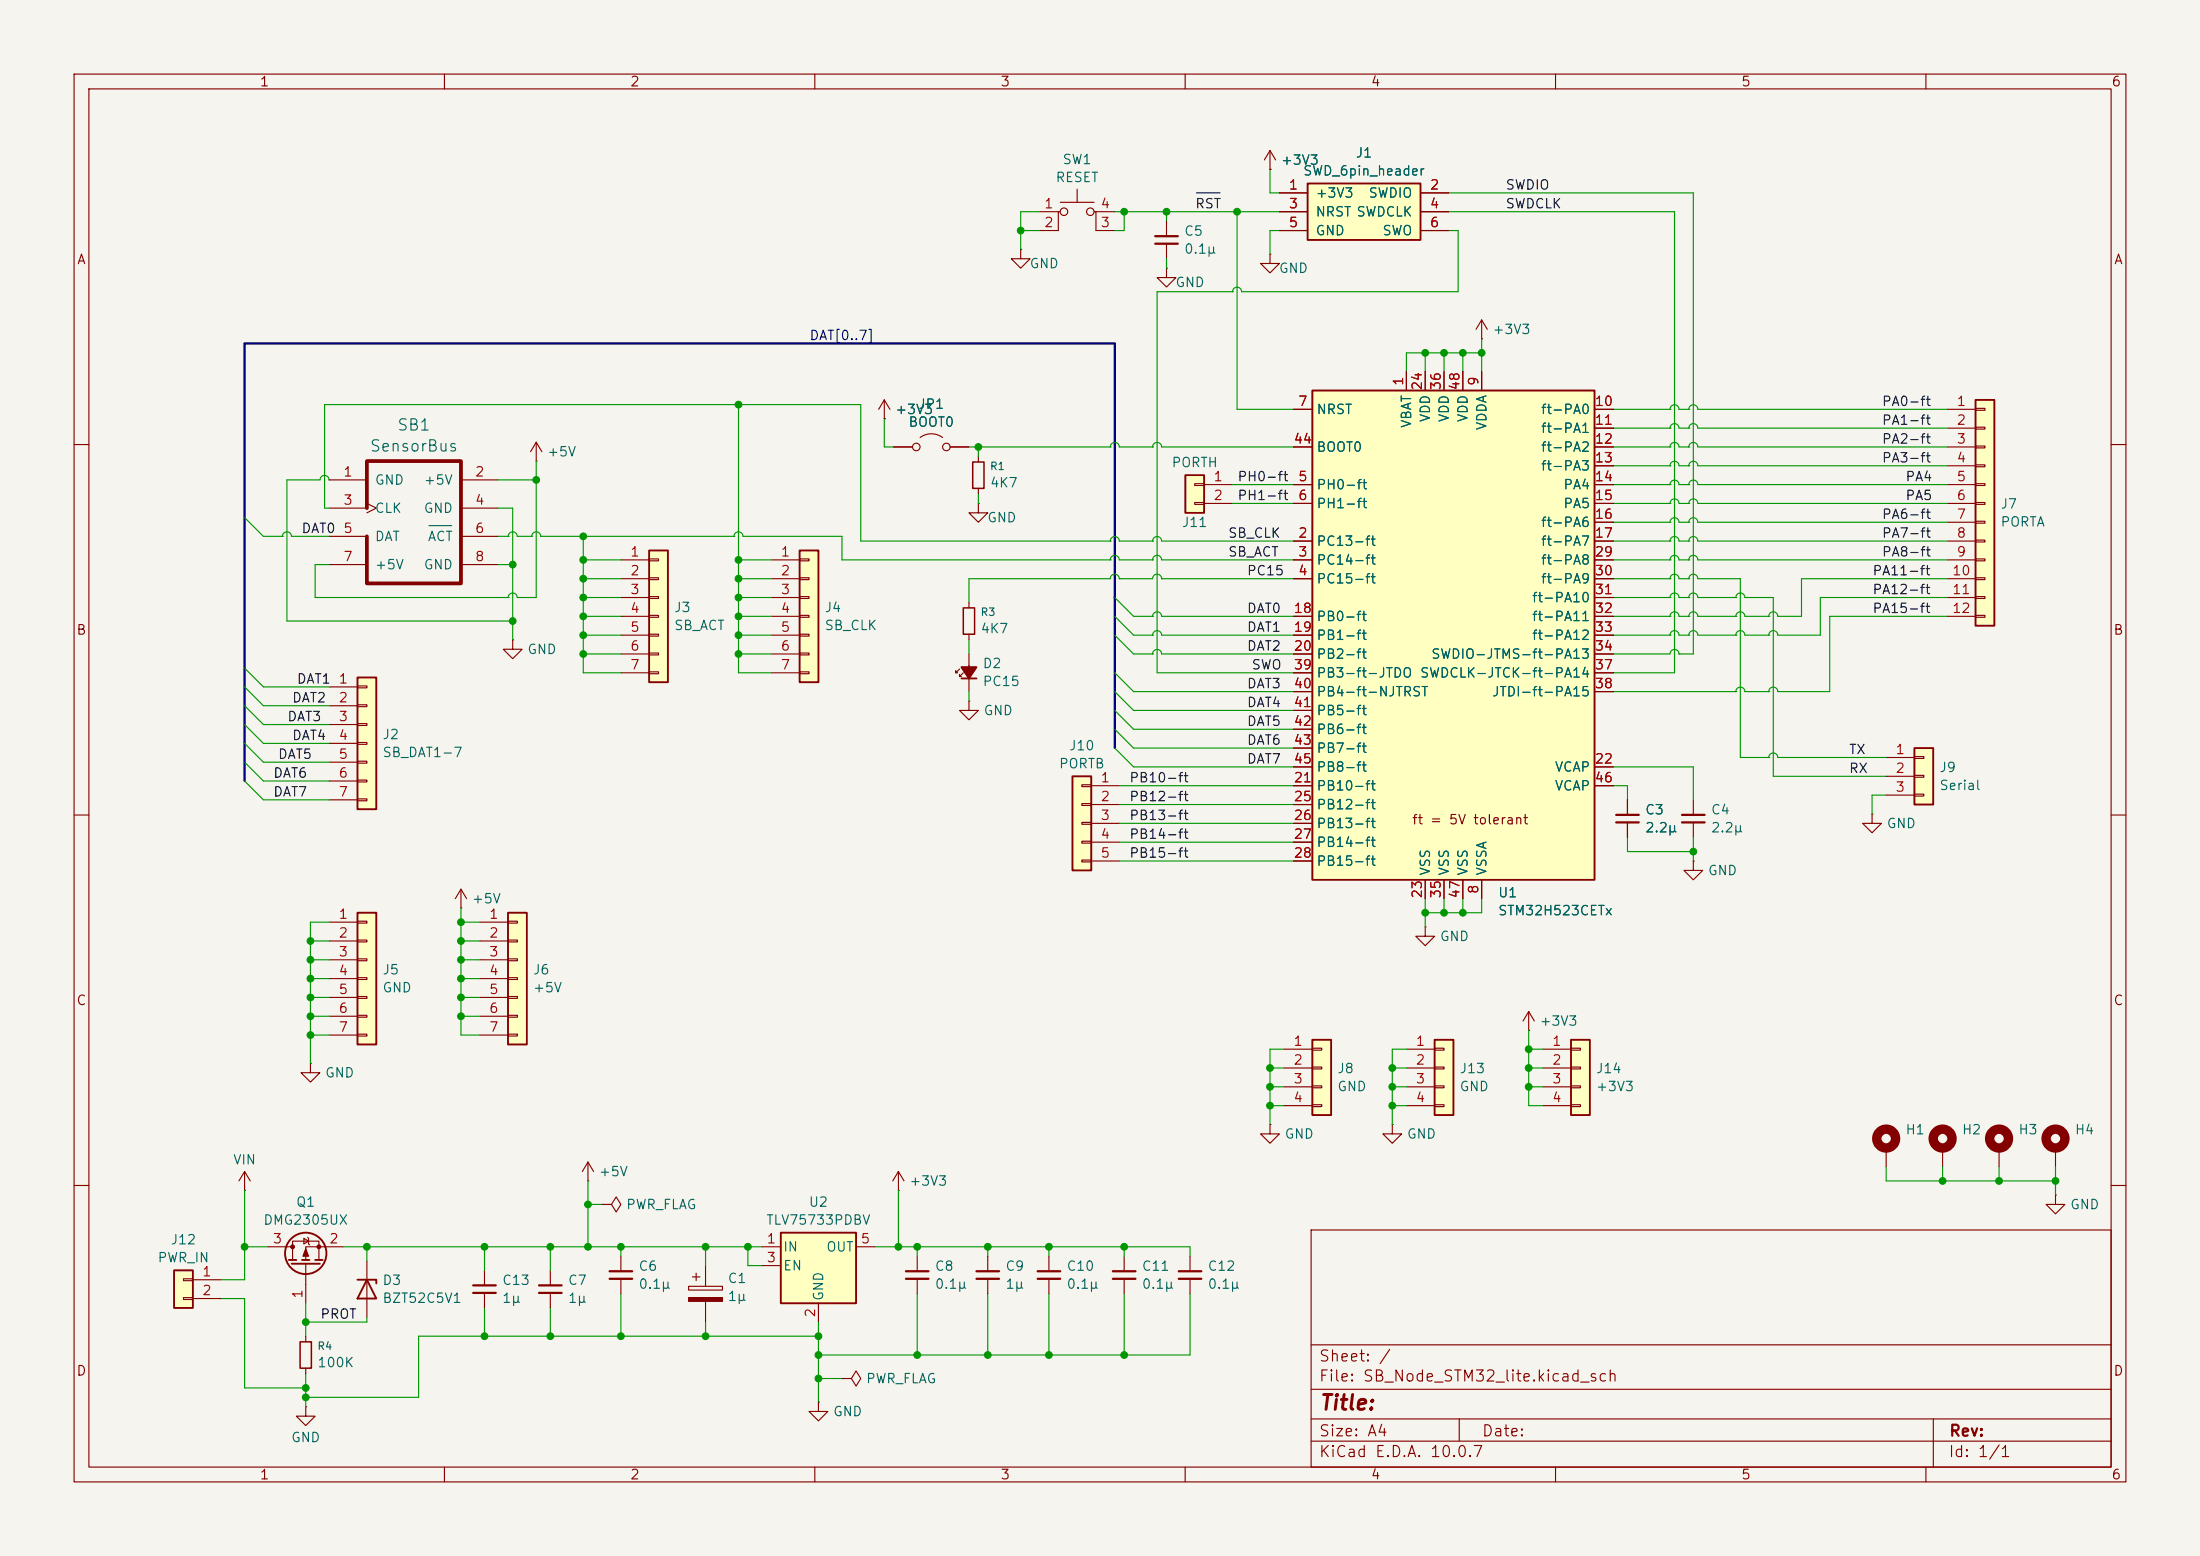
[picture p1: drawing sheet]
<svg xmlns="http://www.w3.org/2000/svg" width="297mm" height="210mm" viewBox="0 0 297 210" stroke-linecap="round" stroke-linejoin="round" font-family="sans-serif">
<path d="M0 0h297v210h-297z" fill="#f5f4ef" stroke="#f5f4ef" stroke-width=".14"/>
<g fill="none" stroke="#840000" stroke-width=".15">
<path d="M10 10h277v190h-277zM12 12h273v186h-273zM60 10v2M110 10v2M160 10v2M210 10v2M260 10v2M10 60h2M285 60h2M10 110h2M285 110h2M10 160h2"/>
<path d="M177 166h108v32h-108zM285 160h2M60 198v2M110 198v2M160 198v2M177 194.5h108M177 191.5h108M177 187.5h108M177 181.5h108M197 191.5v3M210 198v2M260 198v2"/>
<path d="M261 191.5v6.5"/>
</g>
<path d="M177.2 140.3h2.5v10.2h-2.5z" fill="#ffffc2"/>
<path d="M177.2 140.3h2.5v10.2h-2.5z" fill="none" stroke="#840000" stroke-width=".25"/>
<path d="M173.4 141.6h3.8M173.4 144.1h3.8M173.4 146.7h3.8M173.4 149.2h3.8M177.2 141.5h1.2v.2h-1.2zM177.2 144h1.2v.3h-1.2zM177.2 146.6h1.2v.2h-1.2zM177.2 149.1h1.2v.3h-1.2z" fill="none" stroke="#840000" stroke-width=".15"/>
<path d="M68.6 123.2h2.5v17.8h-2.5z" fill="#ffffc2"/>
<path d="M68.6 123.2h2.5v17.8h-2.5z" fill="none" stroke="#840000" stroke-width=".25"/>
<g fill="none" stroke="#840000" stroke-width=".15">
<path d="M64.8 124.5h3.8M64.8 127h3.8M64.8 129.5h3.8M64.8 132.1h3.8M64.8 134.6h3.8M64.8 137.2h3.8M64.8 139.7h3.8M68.6 124.3h1.2v.3h-1.2zM68.6 126.9h1.2v.2h-1.2zM68.6 129.4h1.2v.3h-1.2zM68.6 132h1.2v.2h-1.2zM68.6 134.5h1.2v.2h-1.2z"/>
<path d="M68.6 137h1.2v.3h-1.2zM68.6 139.6h1.2v.2h-1.2z"/>
</g>
<path d="M48.3 123.2h2.5v17.8h-2.5z" fill="#ffffc2"/>
<path d="M129.8 91.6h2M48.3 123.2h2.5v17.8h-2.5z" fill="none" stroke="#840000" stroke-width=".25"/>
<g fill="none" stroke="#840000" stroke-width=".15">
<path d="M129.5 90.3l-.5 .5v-.2v.2h.3M130 90.8l-.5 .5v-.2v.2h.3M130.8 94.6v1.3h1.3l-1.3 1.3-1.3-1.3h1.3M130.8 94.6h.1M130.8 81.3v.7M130.8 85.6v.8M130.8 88.3v5M44.4 124.5h3.9M44.4 127h3.9M44.4 129.5h3.9M44.4 132.1h3.9M44.4 134.6h3.9"/>
<path d="M44.4 137.2h3.9M44.4 139.7h3.9M48.3 124.3h1.2v.3h-1.2zM48.3 126.9h1.2v.2h-1.2zM48.3 129.4h1.2v.3h-1.2zM48.3 132h1.2v.2h-1.2zM48.3 134.5h1.2v.2h-1.2zM48.3 137h1.2v.3h-1.2zM48.3 139.6h1.2v.2h-1.2z"/>
</g>
<path d="M129.8 90h2l-1 1.6z" fill="#840000" stroke="#840000" stroke-width=".25"/>
<path d="M130 82h1.6v3.6h-1.6z" fill="none" stroke="#840000" stroke-width=".2"/>
<path d="M266.7 54h2.5v30.5h-2.5z" fill="#ffffc2"/>
<path d="M266.7 54h2.5v30.5h-2.5z" fill="none" stroke="#840000" stroke-width=".25"/>
<g fill="none" stroke="#840000" stroke-width=".15">
<path d="M262.9 55.2h3.8M262.9 57.8h3.8M266.7 55.1h1.3v.3h-1.3zM266.7 57.7h1.3v.2h-1.3zM262.9 60.3h3.8M262.9 62.9h3.8M262.9 65.4h3.8M262.9 67.9h3.8M262.9 70.5h3.8M262.9 73h3.8M262.9 75.6h3.8M262.9 78.1h3.8"/>
<path d="M266.7 60.2h1.3v.3h-1.3zM266.7 62.7h1.3v.3h-1.3zM266.7 65.3h1.3v.2h-1.3zM266.7 67.8h1.3v.3h-1.3zM266.7 70.4h1.3v.2h-1.3zM266.7 72.9h1.3v.3h-1.3zM266.7 75.4h1.3v.3h-1.3zM266.7 78h1.3v.2h-1.3zM262.9 80.6h3.8M262.9 83.2h3.8M266.7 80.5h1.3v.3h-1.3zM266.7 83.1h1.3v.2h-1.3z"/>
<path d="M206.4 139.1h.1M206.4 136.5l-.8 1.3M206.4 136.5l.7 1.3M206.4 136.5v2.6M254.6 154.9v2.6"/>
</g>
<circle cx="254.6" cy="153.7" r="1.27" fill="none" stroke="#840000" stroke-width="1.3"/>
<path d="M212.1 140.3h2.5v10.2h-2.5z" fill="#ffffc2"/>
<path d="M212.1 140.3h2.5v10.2h-2.5z" fill="none" stroke="#840000" stroke-width=".25"/>
<g fill="none" stroke="#840000" stroke-width=".15">
<path d="M132.1 67.9v1.3h1.2l-1.2 1.3-1.3-1.3h1.3M132.1 67.9h.1M219.7 108v2M219.7 111v2M228.6 116.2v1.3h1.3l-1.3 1.2-1.3-1.2h1.3M228.6 116.2h.1M228.6 108v2M228.6 111v2M208.3 141.6h3.8M208.3 144.1h3.8M208.3 146.7h3.8M208.3 149.2h3.8"/>
<path d="M212.1 141.5h1.3v.2h-1.3zM212.1 144h1.3v.3h-1.3zM212.1 146.6h1.3v.2h-1.3zM212.1 149.1h1.3v.3h-1.3zM262.3 154.9v2.6M269.9 154.9v2.6M277.5 161.3v1.3h1.3l-1.3 1.2-1.3-1.2h1.3M277.5 161.3h.1"/>
</g>
<g fill="none" stroke="#840000" stroke-width="1.3">
<circle cx="262.3" cy="153.7" r="1.27"/>
<circle cx="269.9" cy="153.7" r="1.27"/>
</g>
<path d="M218.2 110h3M218.2 111h3M227.1 110h3M227.1 111h3" fill="none" stroke="#840000" stroke-width=".3"/>
<path d="M160 64.1h2.6v5.1h-2.6z" fill="#ffffc2"/>
<path d="M160 64.1h2.6v5.1h-2.6z" fill="none" stroke="#840000" stroke-width=".25"/>
<path d="M132.1 61.6v.8M132.1 65.9v.8M161.3 65.3h1.3v.2h-1.3zM161.3 67.8h1.3v.3h-1.3zM162.6 65.4h3.8M162.6 67.9h3.8M277.5 154.9v2.6M113.7 186.1h1.2l.7-1.1 .6 1.1-.6 1-.7-1M113.7 186.1h.1" fill="none" stroke="#840000" stroke-width=".15"/>
<path d="M131.3 62.4h1.5v3.5h-1.5z" fill="none" stroke="#840000" stroke-width=".2"/>
<circle cx="277.5" cy="153.7" r="1.27" fill="none" stroke="#840000" stroke-width="1.3"/>
<path d="M177.2 52.7h38.1v66h-38.1z" fill="#ffffc2"/>
<path d="M177.2 52.7h38.1v66h-38.1z" fill="none" stroke="#840000" stroke-width=".25"/>
<g fill="none" stroke="#840000" stroke-width=".15">
<path d="M174.6 55.2h2.6M189.9 50.2v2.5M192.4 50.2v2.5M194.9 50.2v2.5M197.5 50.2v2.5M200 50.2v2.5M215.3 55.2h2.5M215.3 57.8h2.5M174.6 73h2.6M174.6 75.6h2.6M174.6 78.1h2.6M174.6 65.4h2.6"/>
<path d="M174.6 67.9h2.6M174.6 60.3h2.6M215.3 73h2.5M215.3 75.6h2.5M215.3 78.1h2.5M215.3 65.4h2.5M215.3 67.9h2.5M215.3 60.3h2.5M215.3 62.9h2.5M215.3 70.5h2.5M174.6 83.2h2.6M174.6 85.7h2.6"/>
<path d="M174.6 88.3h2.6M174.6 90.8h2.6M174.6 93.3h2.6M174.6 95.9h2.6M174.6 98.4h2.6M215.3 83.2h2.5M215.3 85.7h2.5M215.3 88.3h2.5M215.3 80.6h2.5M215.3 90.8h2.5M215.3 93.3h2.5M174.6 106h2.6"/>
<path d="M174.6 103.5h2.6M174.6 108.6h2.6M174.6 111.1h2.6M174.6 113.7h2.6M174.6 116.2h2.6M174.6 101h2.6M192.4 118.7v2.6M194.9 118.7v2.6M197.5 118.7v2.6M200 118.7v2.6M215.3 106h2.5M215.3 103.5h2.5"/>
<path d="M252.7 109.9v1.2h1.3l-1.3 1.3-1.2-1.3h1.2M252.7 109.9h.1"/>
</g>
<path d="M258.4 101h2.6v7.6h-2.6z" fill="#ffffc2"/>
<path d="M258.4 101h2.6v7.6h-2.6z" fill="none" stroke="#840000" stroke-width=".25"/>
<g fill="none" stroke="#840000" stroke-width=".15">
<path d="M254.6 102.2h3.8M254.6 104.8h3.8M254.6 107.3h3.8M258.4 102.1h1.3v.3h-1.3zM258.4 104.6h1.3v.3h-1.3zM258.4 107.2h1.3v.2h-1.3zM93 173.6h4.5v.5h-4.5zM93.5 172.3h1M94 171.8v1M95.2 170.8v2.8M95.2 175.6v2.8M110.5 189.2v1.3h1.3l-1.3 1.3-1.3-1.3h1.3"/>
<path d="M110.5 189.2h.1"/>
</g>
<path d="M93 175.1h4.5v.5h-4.5z" fill="#840000" stroke="#840000" stroke-width=".15"/>
<path d="M105.4 166.4h10.2v9.5h-10.2z" fill="#ffffc2"/>
<path d="M105.4 166.4h10.2v9.5h-10.2z" fill="none" stroke="#840000" stroke-width=".25"/>
<path d="M137.8 33.7v1.2h1.3l-1.3 1.3-1.3-1.3h1.3M137.8 33.7h.1M121.3 158.1l-.8 1.3M121.3 158.1l.7 1.3M121.3 158.1v2.6M102.9 168.3h2.5M102.9 170.8h2.5M110.5 175.9v2.5M115.6 168.3h2.5M121.3 160.7h.1M123.8 169.5v2.1M123.8 172.6v2" fill="none" stroke="#840000" stroke-width=".15"/>
<path d="M122.3 171.6h3M122.3 172.6h3" fill="none" stroke="#840000" stroke-width=".3"/>
<path d="M144.8 104.8h2.5v12.7h-2.5z" fill="#ffffc2"/>
<path d="M144.8 104.8h2.5v12.7h-2.5z" fill="none" stroke="#840000" stroke-width=".25"/>
<g fill="none" stroke="#840000" stroke-width=".15">
<path d="M140.3 28.6h2.6M143.1 28.6h-.2v2.5h-2.6M143.1 27.3h4.6M145.4 25.5v1.8M147.7 28.6h.3v2.5h2.5M148 28.6h2.5M72.4 59.7l-.8 1.3M72.4 59.7l.8 1.3M72.4 59.7v2.5M119.4 56.5h.1M119.4 54l-.8 1.2M119.4 54l.7 1.2"/>
<path d="M119.4 54v2.5M124.2 59.1a2.54 2.54 0 0 1 3.1 0M200 45.7h.1M200 43.2l-.7 1.3M200 43.2l.8 1.3M200 43.2v2.5M44.4 64.8h5.1M44.4 68.6h5.1M44.4 72.4h5.1M44.4 76.2h5.1M49.5 67.9l1.3 .7-1.3 .6M62.2 64.8h5.1"/>
<path d="M62.2 68.6h5.1M62.2 72.4h5.1M62.2 76.2h5.1M72.4 62.2h.1M120.6 60.3h2.6M128.3 60.3h2.5M146 105.9h1.3v.3h-1.3zM146 108.5h1.3v.2h-1.3zM146 111h1.3v.3h-1.3zM146 113.5h1.3v.3h-1.3zM146 116.1h1.3v.2h-1.3zM147.3 106h3.8"/>
<path d="M147.3 108.6h3.8M147.3 111.1h3.8M147.3 113.7h3.8M147.3 116.2h3.8M62.2 122.6h.1M62.2 120l-.7 1.3M62.2 120l.8 1.3M62.2 120v2.6M133.3 169.5v2.1M133.3 172.6v2M141.6 169.5v2.1M141.6 172.6v2"/>
<path d="M151.8 169.5v2.1M151.8 172.6v2M160.7 169.5v2.1M160.7 172.6v2M41.3 189.9v1.2h1.2l-1.2 1.3-1.3-1.3h1.3M41.3 189.9h.1"/>
<circle cx="143.6" cy="28.6" r=".51"/>
<circle cx="147.2" cy="28.6" r=".51"/>
<circle cx="123.7" cy="60.3" r=".51"/>
<circle cx="127.8" cy="60.3" r=".51"/>
</g>
<path d="M131.8 171.6h3.1M131.8 172.6h3.1M140.1 171.6h3M140.1 172.6h3M150.2 171.6h3.1M150.2 172.6h3.1M159.1 171.6h3.1M159.1 172.6h3.1" fill="none" stroke="#840000" stroke-width=".3"/>
<path d="M49.5 68.6v-6.4h12.7v16.5h-12.7v-6.3" fill="none" stroke="#840000" stroke-width=".51"/>
<path d="M57.9 70.9h3.1" fill="none" stroke="#006464" stroke-width=".15"/>
<path d="M23.5 171.5h2.5v5h-2.5z" fill="#ffffc2"/>
<path d="M23.5 171.5h2.5v5h-2.5z" fill="none" stroke="#840000" stroke-width=".25"/>
<path d="M33 158.1l-.7 1.3M33 158.1l.8 1.3M33 158.1v2.6M24.8 172.6h1.2v.2h-1.2zM24.8 175.1h1.2v.3h-1.2zM26 172.7h3.8M26 175.3h3.8M33 160.7h.1" fill="none" stroke="#840000" stroke-width=".15"/>
<path d="M107.9 74.3h2.6v17.8h-2.6z" fill="#ffffc2"/>
<path d="M107.9 74.3h2.6v17.8h-2.6z" fill="none" stroke="#840000" stroke-width=".25"/>
<g fill="none" stroke="#840000" stroke-width=".15">
<path d="M104.1 75.6h3.8M104.1 78.1h3.8M107.9 75.4h1.3v.3h-1.3zM107.9 78h1.3v.2h-1.3zM104.1 80.6h3.8M104.1 83.2h3.8M104.1 85.7h3.8M104.1 88.3h3.8M104.1 90.8h3.8M107.9 80.5h1.3v.3h-1.3zM107.9 83.1h1.3v.2h-1.3zM107.9 85.6h1.3v.3h-1.3z"/>
<path d="M107.9 88.1h1.3v.3h-1.3zM107.9 90.7h1.3v.2h-1.3z"/>
</g>
<path d="M176.5 24.8h15.3v7.6h-15.3z" fill="#ffffc2"/>
<g fill="none" stroke="#840000" stroke-width=".25">
<path d="M176.5 24.8h15.3v7.6h-15.3zM39 170.1h1M39.4 170.6h3.8M40.8 170.1h1M42.5 170.1h1.1"/>
<circle cx="41.3" cy="169.2" r="2.79"/>
</g>
<g fill="none" stroke="#840000" stroke-width=".15">
<path d="M157.5 36.2v1.3h1.2l-1.2 1.2-1.3-1.2h1.3M157.5 36.2h.1M157.5 29.8v2.1M157.5 32.9v2M171.4 22.9h.1M171.4 34.3v1.3h1.3l-1.3 1.2-1.2-1.2h1.2M171.4 34.3h.1M171.4 20.3l-.7 1.3M171.4 20.3l.8 1.3M171.4 20.3v2.6M172.7 26h3.8M172.7 28.6h3.8"/>
<path d="M172.7 31.1h3.8M191.8 26h3.8M191.8 28.6h3.8M191.8 31.1h3.8M36.2 168.3h3.3M39.5 170.1v-2.6h3.6v2.6M41 167.1l.7 .4-.7 .4zM41.3 170.6v5.3M41.5 167l.2 .1v.8l.1 .1M46.4 168.3h-5.1v1.8M41.3 180.3v.8M41.3 184.7v.7"/>
</g>
<g fill="#840000" stroke="#840000" stroke-width=".15">
<path d="M41.3 168.5l.4 1h-.8z"/>
<circle cx="39.5" cy="168.3" r=".25"/>
<circle cx="43.1" cy="168.3" r=".25"/>
</g>
<path d="M156 31.9h3M156 32.9h3" fill="none" stroke="#840000" stroke-width=".3"/>
<path d="M40.5 181.1h1.5v3.6h-1.5z" fill="none" stroke="#840000" stroke-width=".2"/>
<path d="M87.6 74.3h2.6v17.8h-2.6z" fill="#ffffc2"/>
<path d="M87.6 74.3h2.6v17.8h-2.6zM48.3 172.7h2.5v.5M49.5 172.7l1.3 2.6h-2.5z" fill="none" stroke="#840000" stroke-width=".25"/>
<g fill="none" stroke="#840000" stroke-width=".15">
<path d="M83.8 75.6h3.8M83.8 78.1h3.8M87.6 75.4h1.3v.3h-1.3zM87.6 78h1.3v.2h-1.3zM69.2 86.4v1.2h1.3l-1.3 1.3-1.3-1.3h1.3M69.2 86.4h.1M83.8 80.6h3.8M83.8 83.2h3.8M83.8 85.7h3.8M83.8 88.3h3.8M83.8 90.8h3.8M87.6 80.5h1.3v.3h-1.3z"/>
<path d="M87.6 83.1h1.3v.2h-1.3zM87.6 85.6h1.3v.3h-1.3zM87.6 88.1h1.3v.3h-1.3zM87.6 90.7h1.3v.2h-1.3zM192.4 125.1v1.3h1.3l-1.3 1.2-1.3-1.2h1.3M192.4 125.1h.1M41.9 143.5v1.3h1.3l-1.3 1.3-1.3-1.3h1.3M41.9 143.5h.1M49.5 170.2v7.6"/>
</g>
<path d="M48.3 91.4h2.5v17.8h-2.5z" fill="#ffffc2"/>
<path d="M48.3 91.4h2.5v17.8h-2.5z" fill="none" stroke="#840000" stroke-width=".25"/>
<g fill="none" stroke="#840000" stroke-width=".15">
<path d="M44.4 92.7h3.9M44.4 95.3h3.9M44.4 97.8h3.9M48.3 92.6h1.2v.2h-1.2zM48.3 95.1h1.2v.3h-1.2zM48.3 97.7h1.2v.2h-1.2zM44.4 100.3h3.9M44.4 102.9h3.9M44.4 105.4h3.9M44.4 108h3.9M48.3 100.2h1.2v.3h-1.2zM48.3 102.7h1.2v.3h-1.2z"/>
<path d="M48.3 105.3h1.2v.2h-1.2zM48.3 107.8h1.2v.3h-1.2zM81.3 162.6h1.2l.7-1.1 .6 1.1-.6 1-.7-1M81.3 162.6h.1M83.8 169.5v2.1M83.8 172.6v2"/>
</g>
<path d="M82.3 171.6h3M82.3 172.6h3" fill="none" stroke="#840000" stroke-width=".3"/>
<path d="M193.7 140.3h2.5v10.2h-2.5z" fill="#ffffc2"/>
<path d="M193.7 140.3h2.5v10.2h-2.5z" fill="none" stroke="#840000" stroke-width=".25"/>
<g fill="none" stroke="#840000" stroke-width=".15">
<path d="M171.4 22.9h.1M172.7 26h3.8M172.7 28.6h3.8M172.7 31.1h3.8M191.8 26h3.8M191.8 28.6h3.8M191.8 31.1h3.8M119.4 56.5h.1M174.6 55.2h2.6M189.9 50.2v2.5M192.4 50.2v2.5M194.9 50.2v2.5"/>
<path d="M197.5 50.2v2.5M200 50.2v2.5M215.3 55.2h2.5M215.3 57.8h2.5M120.6 60.3h2.6M128.3 60.3h2.5M174.6 73h2.6M174.6 75.6h2.6M174.6 78.1h2.6M174.6 65.4h2.6M174.6 67.9h2.6M174.6 60.3h2.6"/>
<path d="M215.3 73h2.5M215.3 75.6h2.5M215.3 78.1h2.5M215.3 65.4h2.5M215.3 67.9h2.5M215.3 60.3h2.5M215.3 62.9h2.5M215.3 70.5h2.5M174.6 83.2h2.6M174.6 85.7h2.6M174.6 88.3h2.6M174.6 90.8h2.6"/>
<path d="M174.6 93.3h2.6M174.6 95.9h2.6M174.6 98.4h2.6M215.3 83.2h2.5M215.3 85.7h2.5M215.3 88.3h2.5M215.3 80.6h2.5M215.3 90.8h2.5M215.3 93.3h2.5M174.6 106h2.6M174.6 103.5h2.6M174.6 108.6h2.6"/>
<path d="M174.6 111.1h2.6M174.6 113.7h2.6M174.6 116.2h2.6M174.6 101h2.6M192.4 118.7v2.6M194.9 118.7v2.6M197.5 118.7v2.6M200 118.7v2.6M215.3 106h2.5M215.3 103.5h2.5M219.7 108v2M219.7 111v2"/>
<path d="M79.4 159.4h.1M79.4 156.8l-.8 1.3M79.4 156.8l.7 1.3M79.4 156.8v2.6M171.4 151.8v1.2h1.3l-1.3 1.3-1.2-1.3h1.2M171.4 151.8h.1M188 151.8v1.2h1.2l-1.2 1.3-1.3-1.3h1.3M188 151.8h.1M189.9 141.6h3.8M189.9 144.1h3.8M189.9 146.7h3.8M189.9 149.2h3.8"/>
<path d="M193.7 141.5h1.2v.2h-1.2zM193.7 144h1.2v.3h-1.2zM193.7 146.6h1.2v.2h-1.2zM193.7 149.1h1.2v.3h-1.2zM65.4 171.5v2M65.4 174.5v2M74.3 171.5v2M74.3 174.5v2"/>
</g>
<path d="M63.9 173.5h3M63.9 174.5h3M72.8 173.5h3M72.8 174.5h3" fill="none" stroke="#840000" stroke-width=".3"/>
<path d="M161.5 26h3.2" fill="none" stroke="#0f0f0f" stroke-width=".15"/>
<path d="M150.5 101v-54.6h-117.5v59" fill="none" stroke="#000084" stroke-width=".3"/>
<g fill="none" stroke="#009600" stroke-width=".15">
<path d="M137.8 31.1h2.5M140.3 28.6h-2.5v5.1M150.5 28.6h22.2M151.8 28.6v2.5h-1.3M157.5 28.6v1.2M157.5 34.9v1.3M166.4 39.4h.1M166.4 39.4h-10.2v51.4h18.4M167 28.6v26.6h7.6M171.4 22.9v3.1h1.3M172.7 31.1h-1.3v3.2M195.6 31.1h1.2v8.3h-29.2a.61 .61 0 0 0-.6-.6 .61 .61 0 0 0-.6 .6"/>
<path d="M195.6 26h33v62.3h-1.9M195.6 28.6h30.5v62.2h-8.3M99.7 54.6v36.2h4.4M119.4 56.5v3.8h1.2M192.4 47.6v2.6M194.9 47.6v2.6M197.5 47.6v2.6M200 45.7v4.5M200 47.6h-10.1v2.6M217.8 55.2h7.7M217.8 57.8h7.7M225.5 55.2h.1"/>
<path d="M225.5 55.2a.61 .61 0 0 1 .6-.6 .61 .61 0 0 1 .6 .6h1.3M225.5 57.8h.1M225.5 57.8a.61 .61 0 0 1 .6-.6 .61 .61 0 0 1 .6 .6h1.3M228 55.2h.1M228 55.2a.61 .61 0 0 1 .6-.6 .61 .61 0 0 1 .6 .6h33.7M228 57.8h.1M228 57.8a.61 .61 0 0 1 .6-.6 .61 .61 0 0 1 .6 .6h33.7M33 69.9l2.6 2.5h2.5M38.1 72.4h.1M38.1 72.4a.61 .61 0 0 1 .6-.6 .61 .61 0 0 1 .6 .6h5.1M44.4 64.8h.1M44.4 64.8a.61 .61 0 0 0-.6-.6 .61 .61 0 0 0-.6 .6h-4.5v19h30.5"/>
<path d="M44.4 76.2h-1.9v4.4h26.1M44.4 68.6h-.6v-14h72.4v18.4h33.7M67.3 72.4h1.3M67.3 68.6h1.9v17.8M67.3 76.2h1.9M67.3 64.8h5.1M68.6 72.4h.1M68.6 72.4a.61 .61 0 0 1 .6-.6 .61 .61 0 0 1 .6 .6h2M71.8 72.4h.1M71.8 72.4a.61 .61 0 0 1 .6-.6 .61 .61 0 0 1 .6 .6h26.1M72.4 62.2v18.4h-2.6a.61 .61 0 0 0-.6-.6 .61 .61 0 0 0-.6 .6M78.7 75.6h5.1"/>
<path d="M78.7 78.1h5.1M78.7 72.4v18.4h5.1M99.1 72.4h.1M99.1 72.4a.61 .61 0 0 1 .6-.6 .61 .61 0 0 1 .6 .6h13.4v3.2h36.2M99.7 75.6h4.4M99.7 78.1h4.4M130.8 60.3h19.1M132.1 60.3v1.3M132.1 66.7v1.2M149.9 75.6h.1M149.9 75.6a.61 .61 0 0 1 .6-.6 .61 .61 0 0 1 .6 .6h4.5M149.9 60.3h.1"/>
<path d="M149.9 60.3a.61 .61 0 0 1 .6-.6 .61 .61 0 0 1 .6 .6h4.5M149.9 73h.1M149.9 73a.61 .61 0 0 1 .6-.6 .61 .61 0 0 1 .6 .6h4.5M151.1 78.1h4.5a.61 .61 0 0 1 .6-.6 .61 .61 0 0 1 .6 .6M151.1 78.1h.1M151.1 78.1a.61 .61 0 0 0-.6-.6 .61 .61 0 0 0-.6 .6h-19.1v3.2M155.6 75.6h.1M155.6 75.6a.61 .61 0 0 1 .6-.6 .61 .61 0 0 1 .6 .6h17.8M155.6 60.3h.1M155.6 60.3a.61 .61 0 0 1 .6-.6 .61 .61 0 0 1 .6 .6h17.8M155.6 73h.1M155.6 73a.61 .61 0 0 1 .6-.6 .61 .61 0 0 1 .6 .6h17.8"/>
<path d="M156.8 78.1h.1M156.8 78.1h17.8M166.4 65.4h8.2M166.4 67.9h8.2M217.8 75.6h7.7M217.8 78.1h7.7M217.8 60.3h7.7M217.8 65.4h7.7M217.8 67.9h7.7M217.8 62.9h7.7M217.8 70.5h7.7M217.8 73h7.7"/>
<path d="M225.5 60.3h.1M225.5 60.3a.61 .61 0 0 1 .6-.6 .61 .61 0 0 1 .6 .6h1.3M225.5 78.1h.1M225.5 78.1a.61 .61 0 0 1 .6-.6 .61 .61 0 0 1 .6 .6h1.3M225.5 62.9h.1M225.5 62.9a.61 .61 0 0 1 .6-.6 .61 .61 0 0 1 .6 .6h1.3M225.5 67.9h.1M225.5 67.9a.61 .61 0 0 1 .6-.6 .61 .61 0 0 1 .6 .6h1.3M225.5 65.4h.1M225.5 65.4a.61 .61 0 0 1 .6-.6 .61 .61 0 0 1 .6 .6h1.3M225.5 70.5h.1M225.5 70.5a.61 .61 0 0 1 .6-.6 .61 .61 0 0 1 .6 .6h1.3"/>
<path d="M225.5 75.6h.1M225.5 75.6a.61 .61 0 0 1 .6-.6 .61 .61 0 0 1 .6 .6h1.3M225.5 73h.1M225.5 73a.61 .61 0 0 1 .6-.6 .61 .61 0 0 1 .6 .6h1.3M228 60.3h.1M228 60.3a.61 .61 0 0 1 .6-.6 .61 .61 0 0 1 .6 .6h33.7M228 78.1h.1M228 78.1a.61 .61 0 0 1 .6-.6 .61 .61 0 0 1 .6 .6h5.7v24.1h3.9M228 62.9h.1M228 62.9a.61 .61 0 0 1 .6-.6 .61 .61 0 0 1 .6 .6h33.7M228 67.9h.1M228 67.9a.61 .61 0 0 1 .6-.6 .61 .61 0 0 1 .6 .6h33.7"/>
<path d="M228 65.4h.1M228 65.4a.61 .61 0 0 1 .6-.6 .61 .61 0 0 1 .6 .6h33.7M228 70.5h.1M228 70.5a.61 .61 0 0 1 .6-.6 .61 .61 0 0 1 .6 .6h33.7M228 75.6h.1M228 75.6a.61 .61 0 0 1 .6-.6 .61 .61 0 0 1 .6 .6h33.7M228 73h.1M228 73a.61 .61 0 0 1 .6-.6 .61 .61 0 0 1 .6 .6h33.7M262.9 78.1h-19.7v5.1h-3.2a.61 .61 0 0 0-.6-.6 .61 .61 0 0 0-.6 .6M33 92.7l2.6 2.6h8.8M33 90.2l2.6 2.5h8.8M33 95.3l2.6 2.5h8.8"/>
<path d="M33 97.8l2.6 2.5h8.8M68.6 80.6h.1M78.7 88.3h5.1M78.7 83.2h5.1M78.7 85.7h5.1M78.7 80.6h5.1M99.7 88.3h4.4M99.7 83.2h4.4M99.7 85.7h4.4M99.7 80.6h4.4M130.8 86.4v1.9M130.8 93.3v1.3"/>
<path d="M150.5 85.7l2.5 2.6h2.6M150.5 80.6l2.5 2.6h2.6M150.5 83.2l2.5 2.5h2.6M150.5 90.8l2.5 2.5h21.6M150.5 98.4l2.5 2.6h21.6M150.5 93.3l2.5 2.6h21.6M150.5 95.9l2.5 2.5h21.6M155.6 88.3h.1M155.6 88.3a.61 .61 0 0 1 .6-.6 .61 .61 0 0 1 .6 .6h17.8M155.6 83.2h.1M155.6 83.2a.61 .61 0 0 1 .6-.6 .61 .61 0 0 1 .6 .6h17.8M155.6 85.7h.1"/>
<path d="M155.6 85.7a.61 .61 0 0 1 .6-.6 .61 .61 0 0 1 .6 .6h17.8M217.8 88.3h7.7a.61 .61 0 0 1 .6-.6 .61 .61 0 0 1 .6 .6M217.8 83.2h7.7M217.8 85.7h7.7M217.8 93.3h16.5M217.8 80.6h7.7M225.5 83.2h.1M225.5 83.2a.61 .61 0 0 1 .6-.6 .61 .61 0 0 1 .6 .6h1.3M225.5 85.7h.1M225.5 85.7a.61 .61 0 0 1 .6-.6 .61 .61 0 0 1 .6 .6h1.3M225.5 80.6h.1M225.5 80.6a.61 .61 0 0 1 .6-.6 .61 .61 0 0 1 .6 .6h1.3"/>
<path d="M226.7 88.3h.1M228 83.2h.1M228 83.2a.61 .61 0 0 1 .6-.6 .61 .61 0 0 1 .6 .6h5.1M228 85.7h.1M228 85.7a.61 .61 0 0 1 .6-.6 .61 .61 0 0 1 .6 .6h5.1M228 80.6h.1M228 80.6a.61 .61 0 0 1 .6-.6 .61 .61 0 0 1 .6 .6h5.1M234.3 83.2h.1M234.3 83.2a.61 .61 0 0 1 .6-.6 .61 .61 0 0 1 .7 .6h3.2M234.3 85.7h.1M234.3 85.7a.61 .61 0 0 1 .6-.6 .61 .61 0 0 1 .7 .6h3.2M234.3 93.3h.1"/>
<path d="M234.3 93.3a.61 .61 0 0 1 .6-.6 .61 .61 0 0 1 .7 .6h3.2M234.3 80.6h.1M234.3 80.6a.61 .61 0 0 1 .6-.6 .61 .61 0 0 1 .7 .6h3.8v24.2h15.2M238.8 83.2h.1M238.8 85.7h.1M238.8 93.3h.1M262.9 80.6h-17.2v5.1h-5.7a.61 .61 0 0 0-.6-.6 .61 .61 0 0 0-.6 .6M262.9 83.2h-15.9v10.1h-7a.61 .61 0 0 0-.6-.6 .61 .61 0 0 0-.6 .6M33 102.9l2.6 2.5h8.8M33 105.4l2.6 2.6h8.8M33 100.3l2.6 2.6h8.8M150.5 101l2.5 2.5h21.6"/>
<path d="M151.1 116.2h23.5M151.1 108.6h23.5M151.1 106h23.5M151.1 111.1h23.5M151.1 113.7h23.5M217.8 103.5h10.8v4.5M217.8 106h1.9v2M219.7 113v1.9h8.9M228.6 113v3.2M238.8 102.2h.1M238.8 102.2a.61 .61 0 0 1 .6-.6 .61 .61 0 0 1 .6 .6h14.6M254.6 107.3h-1.9v2.6"/>
<path d="M41.9 132.1h2.5M41.9 127h2.5M41.9 139.7h2.5M41.9 129.5h2.5M41.9 137.2h2.5M41.9 134.6h2.5M44.4 124.5h-2.5v19M62.2 132.1h2.6M62.2 127h2.6M62.2 122.6v17.1h2.6M62.2 124.5h2.6M62.2 129.5h2.6"/>
<path d="M62.2 137.2h2.6M62.2 134.6h2.6M192.4 121.3v3.8M194.9 121.3v1.9M197.5 121.3v1.9M200 121.3v1.9h-7.6M206.4 139.1v10.1h1.9M79.4 159.4v8.9M171.4 149.2h2M171.4 146.7h2M171.4 144.1h2M173.4 141.6h-2v10.2"/>
<path d="M188 149.2h1.9M188 146.7h1.9M188 144.1h1.9M189.9 141.6h-1.9v10.2M206.4 146.7h1.9M206.4 144.1h1.9M206.4 141.6h1.9M254.6 157.5v1.9h22.9M262.3 157.5v1.9M269.9 157.5v1.9M277.5 157.5v3.8M29.8 175.3h3.2v12h8.3"/>
<path d="M33 168.3h3.2M33 160.7v12h-3.2M41.3 175.9v4.4M46.4 168.3h56.5M49.5 177.8v.6h-8.2M49.5 168.3v1.9M65.4 168.3v3.2M65.4 176.5v3.8M74.3 168.3v3.2M74.3 176.5v3.8M79.4 162.6h1.9M83.8 168.3v1.2"/>
<path d="M83.8 174.6v5.7M95.2 168.3v2.5M95.2 178.4v1.9M101 168.3v2.5h1.9M110.5 178.4v10.8M118.1 168.3h42.6v1.2M121.3 160.7v7.6M123.8 168.3v1.2M123.8 174.6v8.3M133.3 168.3v1.2M133.3 174.6v8.3M141.6 168.3v1.2"/>
<path d="M141.6 174.6v8.3M151.8 168.3v1.2M151.8 174.6v8.3M160.7 174.6v8.3h-50.2M41.3 185.4v4.5M110.5 180.3h-54v8.3h-15.2M110.5 186.1h3.2"/>
</g>
<g fill="#009600" stroke="#009600" stroke-width=".14">
<circle cx="228.6" cy="114.9" r=".46"/>
<circle cx="137.8" cy="31.1" r=".46"/>
<circle cx="167" cy="28.6" r=".46"/>
<circle cx="157.5" cy="28.6" r=".46"/>
<circle cx="151.8" cy="28.6" r=".46"/>
<circle cx="192.4" cy="123.2" r=".46"/>
<circle cx="194.9" cy="123.2" r=".46"/>
<circle cx="188" cy="146.7" r=".46"/>
<circle cx="188" cy="144.1" r=".46"/>
<circle cx="188" cy="149.2" r=".46"/>
<circle cx="197.5" cy="123.2" r=".46"/>
<circle cx="206.4" cy="141.6" r=".46"/>
<circle cx="197.5" cy="47.6" r=".46"/>
<circle cx="194.9" cy="47.6" r=".46"/>
<circle cx="200" cy="47.6" r=".46"/>
<circle cx="192.4" cy="47.6" r=".46"/>
<circle cx="132.1" cy="60.3" r=".46"/>
<circle cx="99.7" cy="54.6" r=".46"/>
<circle cx="99.7" cy="78.1" r=".46"/>
<circle cx="99.7" cy="83.2" r=".46"/>
<circle cx="99.7" cy="75.6" r=".46"/>
<circle cx="206.4" cy="146.7" r=".46"/>
<circle cx="206.4" cy="144.1" r=".46"/>
<circle cx="269.9" cy="159.4" r=".46"/>
<circle cx="262.3" cy="159.4" r=".46"/>
<circle cx="277.5" cy="159.4" r=".46"/>
<circle cx="110.5" cy="180.3" r=".46"/>
<circle cx="123.8" cy="182.9" r=".46"/>
<circle cx="123.8" cy="168.3" r=".46"/>
<circle cx="121.3" cy="168.3" r=".46"/>
<circle cx="101" cy="168.3" r=".46"/>
<circle cx="95.2" cy="180.3" r=".46"/>
<circle cx="95.2" cy="168.3" r=".46"/>
<circle cx="110.5" cy="182.9" r=".46"/>
<circle cx="110.5" cy="186.1" r=".46"/>
<circle cx="151.8" cy="168.3" r=".46"/>
<circle cx="171.4" cy="149.2" r=".46"/>
<circle cx="141.6" cy="182.9" r=".46"/>
<circle cx="133.3" cy="168.3" r=".46"/>
<circle cx="133.3" cy="182.9" r=".46"/>
<circle cx="141.6" cy="168.3" r=".46"/>
<circle cx="171.4" cy="146.7" r=".46"/>
<circle cx="151.8" cy="182.9" r=".46"/>
<circle cx="41.3" cy="187.3" r=".46"/>
<circle cx="33" cy="168.3" r=".46"/>
<circle cx="41.3" cy="178.4" r=".46"/>
<circle cx="41.3" cy="188.6" r=".46"/>
<circle cx="49.5" cy="168.3" r=".46"/>
<circle cx="65.4" cy="180.3" r=".46"/>
<circle cx="65.4" cy="168.3" r=".46"/>
<circle cx="74.3" cy="180.3" r=".46"/>
<circle cx="79.4" cy="168.3" r=".46"/>
<circle cx="74.3" cy="168.3" r=".46"/>
<circle cx="83.8" cy="168.3" r=".46"/>
<circle cx="79.4" cy="162.6" r=".46"/>
<circle cx="83.8" cy="180.3" r=".46"/>
<circle cx="62.2" cy="124.5" r=".46"/>
<circle cx="41.9" cy="129.5" r=".46"/>
<circle cx="41.9" cy="127" r=".46"/>
<circle cx="99.7" cy="88.3" r=".46"/>
<circle cx="78.7" cy="78.1" r=".46"/>
<circle cx="78.7" cy="83.2" r=".46"/>
<circle cx="78.7" cy="75.6" r=".46"/>
<circle cx="78.7" cy="80.6" r=".46"/>
<circle cx="99.7" cy="85.7" r=".46"/>
<circle cx="99.7" cy="80.6" r=".46"/>
<circle cx="78.7" cy="85.7" r=".46"/>
<circle cx="78.7" cy="88.3" r=".46"/>
<circle cx="78.7" cy="72.4" r=".46"/>
<circle cx="69.2" cy="76.2" r=".46"/>
<circle cx="72.4" cy="64.8" r=".46"/>
<circle cx="69.2" cy="83.8" r=".46"/>
<circle cx="171.4" cy="144.1" r=".46"/>
<circle cx="41.9" cy="134.6" r=".46"/>
<circle cx="41.9" cy="132.1" r=".46"/>
<circle cx="62.2" cy="134.6" r=".46"/>
<circle cx="62.2" cy="132.1" r=".46"/>
<circle cx="41.9" cy="139.7" r=".46"/>
<circle cx="41.9" cy="137.2" r=".46"/>
<circle cx="62.2" cy="137.2" r=".46"/>
<circle cx="62.2" cy="129.5" r=".46"/>
<circle cx="62.2" cy="127" r=".46"/>
</g>
<text font-size="2" fill="#840000" x="178" y="190.8">Title:</text>
<g font-size="1.5" fill="#006464">
<text x="53.5" y="58.5">SB1</text>
<text x="49.8" y="61.3">SensorBus</text>
</g>
<g font-size="1.5" fill="#840000">
<text x="178" y="184.1">Sheet: /</text>
<text x="178" y="186.8">File: SB_Node_STM32_lite.kicad_sch</text>
<text x="178" y="197">KiCad E.D.A. 10.0.7</text>
<text x="178" y="194.2">Size: A4</text>
<text x="200" y="194.2">Date:</text>
<text x="263" y="197">Id: 1/1</text>
<text x="263" y="194.2">Rev:</text>
</g>
<g font-size="1.3" fill="#840000">
<text x="35" y="12">1</text>
<text x="85" y="12">2</text>
<text x="135" y="12">3</text>
<text x="185" y="12">4</text>
<text x="235" y="12">5</text>
<text x="285" y="12">6</text>
<text x="10.3" y="36">A</text>
<text x="285.3" y="36">A</text>
<text x="10.2" y="86">B</text>
<text x="285.2" y="86">B</text>
<text x="190.5" y="111.6">ft = 5V tolerant</text>
<text x="10.2" y="136">C</text>
<text x="285.2" y="136">C</text>
<text x="10.2" y="186">D</text>
<text x="285.2" y="186">D</text>
<text x="35" y="200">1</text>
<text x="85" y="200">2</text>
<text x="135" y="200">3</text>
<text x="185" y="200">4</text>
<text x="235" y="200">5</text>
<text x="285" y="200">6</text>
</g>
<g font-size="1.3" fill="#006464">
<text x="143.4" y="22.5">SW1</text>
<text x="172.8" y="22.6">+3V3</text>
<text x="182.9" y="21.6">J1</text>
<text x="142.4" y="24.9">RESET</text>
<text x="175.8" y="24">SWD_6pin_header</text>
<text x="177.5" y="27">+3V3</text>
<text x="177.5" y="29.5">NRST SWDCLK</text>
<text x="184.7" y="27">SWDIO</text>
<text x="159.8" y="32.1">C5</text>
<text x="159.8" y="34.6">0.1µ</text>
<text x="177.5" y="32.1">GND</text>
<text x="186.5" y="32.1">SWO</text>
<text x="138.9" y="36.5">GND</text>
<text x="158.6" y="39.1">GND</text>
<text x="172.6" y="37.2">GND</text>
<text x="201.4" y="45.4">+3V3</text>
<text x="120.8" y="56.2">+3V3</text>
<text x="122.5" y="57.9">BOOT0</text>
<text x="123.9" y="55.5">JP1</text>
<text x="177.6" y="56.2">NRST</text>
<text x="190.8" y="57.9" transform="rotate(-90 190.8 57.9)">VBAT</text>
<text x="193.4" y="57.1" transform="rotate(-90 193.4 57.1)">VDD</text>
<text x="195.9" y="57.1" transform="rotate(-90 195.9 57.1)">VDD</text>
<text x="198.4" y="57.1" transform="rotate(-90 198.4 57.1)">VDD</text>
<text x="201" y="58.2" transform="rotate(-90 201 58.2)">VDDA</text>
<text x="207.9" y="56.2">ft-PA0</text>
<text x="207.9" y="58.7">ft-PA1</text>
<text x="50.5" y="65.7">GND</text>
<text x="57.1" y="65.7">+5V</text>
<text x="73.8" y="61.9">+5V</text>
<text x="158.1" y="63.4">PORTH</text>
<text x="177.6" y="61.3">BOOT0</text>
<text x="207.9" y="61.3">ft-PA2</text>
<text x="207.9" y="63.8">ft-PA3</text>
<text x="50.5" y="69.5">CLK</text>
<text x="57.1" y="69.5">GND</text>
<text x="133.2" y="70.8">GND</text>
<text x="133.6" y="66.1">4K7</text>
<text x="159.5" y="71.4">J11</text>
<text x="177.6" y="66.4">PH0-ft</text>
<text x="177.6" y="68.9">PH1-ft</text>
<text x="207.9" y="71.4">ft-PA6</text>
<text x="211" y="66.4">PA4</text>
<text x="211" y="68.9">PA5</text>
<text x="270" y="69">J7</text>
<text x="270" y="71.4">PORTA</text>
<text x="50.5" y="73.4">DAT</text>
<text x="50.5" y="77.2">+5V</text>
<text x="57.1" y="77.2">GND</text>
<text x="57.7" y="73.4">ACT</text>
<text x="177.6" y="74">PC13-ft</text>
<text x="177.6" y="76.5">PC14-ft</text>
<text x="207.9" y="74">ft-PA7</text>
<text x="207.9" y="76.5">ft-PA8</text>
<text x="90.9" y="82.9">J3</text>
<text x="111.2" y="82.9">J4</text>
<text x="177.6" y="79.1">PC15-ft</text>
<text x="206.7" y="81.6">ft-PA10</text>
<text x="207.9" y="79.1">ft-PA9</text>
<text x="71.1" y="88.6">GND</text>
<text x="90.9" y="85.4">SB_ACT</text>
<text x="111.2" y="85.4">SB_CLK</text>
<text x="132.3" y="85.8">4K7</text>
<text x="177.6" y="84.1">PB0-ft</text>
<text x="177.6" y="86.7">PB1-ft</text>
<text x="177.6" y="89.2">PB2-ft</text>
<text x="193.1" y="89.2">SWDIO-JTMS-ft-PA13</text>
<text x="206.7" y="84.1">ft-PA11</text>
<text x="206.7" y="86.7">ft-PA12</text>
<text x="132.6" y="90.5">D2</text>
<text x="132.6" y="92.9">PC15</text>
<text x="177.6" y="91.8">PB3-ft-JTDO SWDCLK-JTCK-ft-PA14</text>
<text x="177.6" y="94.3">PB4-ft-NJTRST</text>
<text x="201.3" y="94.3">JTDI-ft-PA15</text>
<text x="51.5" y="100.1">J2</text>
<text x="132.7" y="96.8">GND</text>
<text x="144.2" y="101.6">J10</text>
<text x="177.6" y="96.8">PB5-ft</text>
<text x="177.6" y="99.4">PB6-ft</text>
<text x="177.6" y="101.9">PB7-ft</text>
<text x="51.5" y="102.5">SB_DAT1-7</text>
<text x="142.9" y="104">PORTB</text>
<text x="177.6" y="107">PB10-ft</text>
<text x="177.6" y="104.5">PB8-ft</text>
<text x="209.8" y="104.5">VCAP</text>
<text x="209.8" y="107">VCAP</text>
<text x="261.7" y="104.5">J9</text>
<text x="261.7" y="107">Serial</text>
<text x="177.6" y="109.5">PB12-ft</text>
<text x="177.6" y="112.1">PB13-ft</text>
<text x="222" y="110.2">C3</text>
<text x="222" y="112.7">2.2µ</text>
<text x="230.9" y="110.2">C4</text>
<text x="230.9" y="112.7">2.2µ</text>
<text x="254.6" y="112.1">GND</text>
<text x="177.6" y="114.6">PB14-ft</text>
<text x="177.6" y="117.2">PB15-ft</text>
<text x="193.4" y="118.3" transform="rotate(-90 193.4 118.3)">VSS</text>
<text x="195.9" y="118.3" transform="rotate(-90 195.9 118.3)">VSS</text>
<text x="198.4" y="118.3" transform="rotate(-90 198.4 118.3)">VSS</text>
<text x="201" y="118.3" transform="rotate(-90 201 118.3)">VSSA</text>
<text x="230.5" y="118.4">GND</text>
<text x="63.6" y="122.2">+5V</text>
<text x="202.2" y="121.4">U1</text>
<text x="202.2" y="123.9">STM32H523CETx</text>
<text x="51.5" y="131.8">J5</text>
<text x="71.9" y="131.8">J6</text>
<text x="194.3" y="127.3">GND</text>
<text x="51.5" y="134.3">GND</text>
<text x="71.9" y="134.3">+5V</text>
<text x="207.8" y="138.8">+3V3</text>
<text x="43.8" y="145.7">GND</text>
<text x="180.5" y="145.2">J8</text>
<text x="180.5" y="147.6">GND</text>
<text x="197" y="145.2">J13</text>
<text x="197" y="147.6">GND</text>
<text x="215.4" y="145.2">J14</text>
<text x="215.4" y="147.6">+3V3</text>
<text x="173.3" y="154">GND</text>
<text x="189.8" y="154">GND</text>
<text x="257.2" y="153.4">H1</text>
<text x="264.8" y="153.4">H2</text>
<text x="272.4" y="153.4">H3</text>
<text x="280" y="153.4">H4</text>
<text x="31.4" y="157.5">VIN</text>
<text x="80.8" y="159.1">+5V</text>
<text x="122.7" y="160.3">+3V3</text>
<text x="35.5" y="165.6">DMG2305UX</text>
<text x="39.9" y="163.2">Q1</text>
<text x="84.4" y="163.5">PWR_FLAG</text>
<text x="103.3" y="165.6">TLV75733PDBV</text>
<text x="109.1" y="163.2">U2</text>
<text x="279.4" y="163.5">GND</text>
<text x="21.2" y="170.7">PWR_IN</text>
<text x="22.9" y="168.3">J12</text>
<text x="51.5" y="173.7">D3</text>
<text x="67.7" y="173.7">C13</text>
<text x="76.6" y="173.7">C7</text>
<text x="86.1" y="171.8">C6</text>
<text x="98.2" y="173.5">C1</text>
<text x="105.6" y="169.2">IN</text>
<text x="105.6" y="171.8">EN</text>
<text x="111.5" y="169.2">OUT</text>
<text x="126.1" y="171.8">C8</text>
<text x="135.6" y="171.8">C9</text>
<text x="143.9" y="171.8">C10</text>
<text x="154.1" y="171.8">C11</text>
<text x="163" y="171.8">C12</text>
<text x="51.5" y="176.2">BZT52C5V1</text>
<text x="67.7" y="176.2">1µ</text>
<text x="76.6" y="176.2">1µ</text>
<text x="86.1" y="174.3">0.1µ</text>
<text x="98.2" y="175.9">1µ</text>
<text x="111.5" y="175.7" transform="rotate(-90 111.5 175.7)">GND</text>
<text x="126.1" y="174.3">0.1µ</text>
<text x="135.6" y="174.3">1µ</text>
<text x="143.9" y="174.3">0.1µ</text>
<text x="154.1" y="174.3">0.1µ</text>
<text x="163" y="174.3">0.1µ</text>
<text x="42.8" y="184.9">100K</text>
<text x="112.4" y="191.5">GND</text>
<text x="116.8" y="187">PWR_FLAG</text>
<text x="39.2" y="195">GND</text>
</g>
<g font-size="1.3" fill="#a90000">
<text x="140.9" y="28.4">1</text>
<text x="148.5" y="28.4">4</text>
<text x="173.9" y="25.9">1</text>
<text x="173.9" y="28.4">3</text>
<text x="192.9" y="25.9">2</text>
<text x="192.9" y="28.4">4</text>
<text x="140.9" y="31">2</text>
<text x="148.5" y="31">3</text>
<text x="173.9" y="31">5</text>
<text x="192.9" y="31">6</text>
<text x="189.7" y="52.2" transform="rotate(-90 189.7 52.2)">1</text>
<text x="192.3" y="52.8" transform="rotate(-90 192.3 52.8)">24</text>
<text x="194.8" y="52.8" transform="rotate(-90 194.8 52.8)">36</text>
<text x="197.3" y="52.8" transform="rotate(-90 197.3 52.8)">48</text>
<text x="199.9" y="52.2" transform="rotate(-90 199.9 52.2)">9</text>
<text x="175.2" y="55.1">7</text>
<text x="215.2" y="55.1">10</text>
<text x="215.2" y="57.7">11</text>
<text x="264.1" y="55.1">1</text>
<text x="264.1" y="57.7">2</text>
<text x="46.3" y="64.6">1</text>
<text x="64" y="64.6">2</text>
<text x="163.7" y="65.3">1</text>
<text x="174.6" y="60.2">44</text>
<text x="175.2" y="65.3">5</text>
<text x="215.2" y="60.2">12</text>
<text x="215.2" y="62.7">13</text>
<text x="215.2" y="65.3">14</text>
<text x="264.1" y="60.2">3</text>
<text x="264.1" y="62.7">4</text>
<text x="264.1" y="65.3">5</text>
<text x="46.3" y="68.4">3</text>
<text x="64" y="68.4">4</text>
<text x="163.7" y="67.8">2</text>
<text x="175.2" y="67.8">6</text>
<text x="215.2" y="67.8">15</text>
<text x="215.2" y="70.4">16</text>
<text x="264.1" y="67.8">6</text>
<text x="264.1" y="70.4">7</text>
<text x="46.3" y="72.3">5</text>
<text x="46.3" y="76.1">7</text>
<text x="64" y="72.3">6</text>
<text x="64" y="76.1">8</text>
<text x="85" y="75.4">1</text>
<text x="85" y="78">2</text>
<text x="105.3" y="75.4">1</text>
<text x="105.3" y="78">2</text>
<text x="175.2" y="72.9">2</text>
<text x="175.2" y="75.4">3</text>
<text x="175.2" y="78">4</text>
<text x="215.2" y="72.9">17</text>
<text x="215.2" y="75.4">29</text>
<text x="215.2" y="78">30</text>
<text x="263.5" y="78">10</text>
<text x="264.1" y="72.9">8</text>
<text x="264.1" y="75.4">9</text>
<text x="85" y="80.5">3</text>
<text x="85" y="83.1">4</text>
<text x="105.3" y="80.5">3</text>
<text x="105.3" y="83.1">4</text>
<text x="174.6" y="83.1">18</text>
<text x="215.2" y="80.5">31</text>
<text x="215.2" y="83.1">32</text>
<text x="263.5" y="80.5">11</text>
<text x="263.5" y="83.1">12</text>
<text x="85" y="85.6">5</text>
<text x="85" y="88.1">6</text>
<text x="105.3" y="85.6">5</text>
<text x="105.3" y="88.1">6</text>
<text x="174.6" y="85.6">19</text>
<text x="174.6" y="88.1">20</text>
<text x="215.2" y="85.6">33</text>
<text x="215.2" y="88.1">34</text>
<text x="45.6" y="92.6">1</text>
<text x="45.6" y="95.1">2</text>
<text x="85" y="90.7">7</text>
<text x="105.3" y="90.7">7</text>
<text x="174.6" y="90.7">39</text>
<text x="174.6" y="93.2">40</text>
<text x="174.6" y="95.8">41</text>
<text x="215.2" y="90.7">37</text>
<text x="215.2" y="93.2">38</text>
<text x="45.6" y="97.7">3</text>
<text x="45.6" y="100.2">4</text>
<text x="174.6" y="98.3">42</text>
<text x="174.6" y="100.8">43</text>
<text x="45.6" y="102.7">5</text>
<text x="45.6" y="105.3">6</text>
<text x="45.6" y="107.8">7</text>
<text x="148.5" y="105.9">1</text>
<text x="174.6" y="105.9">21</text>
<text x="174.6" y="103.4">45</text>
<text x="215.2" y="103.4">22</text>
<text x="215.2" y="105.9">46</text>
<text x="255.8" y="102.1">1</text>
<text x="255.8" y="104.6">2</text>
<text x="255.8" y="107.2">3</text>
<text x="148.5" y="108.5">2</text>
<text x="148.5" y="111">3</text>
<text x="148.5" y="113.5">4</text>
<text x="174.6" y="108.5">25</text>
<text x="174.6" y="111">26</text>
<text x="174.6" y="113.5">27</text>
<text x="148.5" y="116.1">5</text>
<text x="174.6" y="116.1">28</text>
<text x="45.6" y="124.3">1</text>
<text x="65.9" y="124.3">1</text>
<text x="192.3" y="121.4" transform="rotate(-90 192.3 121.4)">23</text>
<text x="194.8" y="121.4" transform="rotate(-90 194.8 121.4)">35</text>
<text x="197.3" y="121.4" transform="rotate(-90 197.3 121.4)">47</text>
<text x="199.9" y="120.7" transform="rotate(-90 199.9 120.7)">8</text>
<text x="45.6" y="126.9">2</text>
<text x="45.6" y="129.4">3</text>
<text x="45.6" y="131.9">4</text>
<text x="65.9" y="126.9">2</text>
<text x="65.9" y="129.4">3</text>
<text x="65.9" y="131.9">4</text>
<text x="45.6" y="134.5">5</text>
<text x="45.6" y="137">6</text>
<text x="65.9" y="134.5">5</text>
<text x="65.9" y="137">6</text>
<text x="45.6" y="139.6">7</text>
<text x="65.9" y="139.6">7</text>
<text x="174.5" y="141.5">1</text>
<text x="191" y="141.5">1</text>
<text x="209.5" y="141.5">1</text>
<text x="174.5" y="144">2</text>
<text x="174.5" y="146.6">3</text>
<text x="174.5" y="149.1">4</text>
<text x="191" y="144">2</text>
<text x="191" y="146.6">3</text>
<text x="191" y="149.1">4</text>
<text x="209.5" y="144">2</text>
<text x="209.5" y="146.6">3</text>
<text x="209.5" y="149.1">4</text>
<text x="27.2" y="172.6">1</text>
<text x="36.7" y="168.1">3</text>
<text x="44.4" y="168.1">2</text>
<text x="103.4" y="168.1">1</text>
<text x="103.4" y="170.7">3</text>
<text x="116.1" y="168.1">5</text>
<text x="27.2" y="175.1">2</text>
<text x="41.1" y="175.4" transform="rotate(-90 41.1 175.4)">1</text>
<text x="110.4" y="177.9" transform="rotate(-90 110.4 177.9)">2</text>
</g>
<g font-size="1.3" fill="#0f0f0f">
<text x="161.3" y="28.4">RST</text>
<text x="203.2" y="25.9">SWDIO</text>
<text x="203.2" y="28.4">SWDCLK</text>
<text x="254" y="57.7">PA1-ft</text>
<text x="254" y="55.1">PA0-ft</text>
<text x="167" y="65.3">PH0-ft</text>
<text x="254" y="62.7">PA3-ft</text>
<text x="254" y="60.2">PA2-ft</text>
<text x="257.1" y="65.3">PA4</text>
<text x="167" y="67.8">PH1-ft</text>
<text x="254" y="70.4">PA6-ft</text>
<text x="257.1" y="67.8">PA5</text>
<text x="40.6" y="72.3">DAT0</text>
<text x="165.7" y="75.4">SB_ACT</text>
<text x="165.7" y="72.9">SB_CLK</text>
<text x="168.2" y="78">PC15</text>
<text x="252.7" y="78">PA11-ft</text>
<text x="254" y="75.4">PA8-ft</text>
<text x="254" y="72.9">PA7-ft</text>
<text x="168.2" y="83.1">DAT0</text>
<text x="252.7" y="83.1">PA15-ft</text>
<text x="252.7" y="80.5">PA12-ft</text>
<text x="168.2" y="85.6">DAT1</text>
<text x="168.2" y="88.1">DAT2</text>
<text x="39.3" y="95.1">DAT2</text>
<text x="40" y="92.6">DAT1</text>
<text x="168.2" y="95.8">DAT4</text>
<text x="168.2" y="93.2">DAT3</text>
<text x="168.9" y="90.7">SWO</text>
<text x="38.7" y="97.7">DAT3</text>
<text x="39.3" y="100.2">DAT4</text>
<text x="168.2" y="98.3">DAT5</text>
<text x="168.2" y="100.8">DAT6</text>
<text x="36.8" y="105.3">DAT6</text>
<text x="36.8" y="107.8">DAT7</text>
<text x="37.4" y="102.7">DAT5</text>
<text x="152.4" y="105.9">PB10-ft</text>
<text x="168.2" y="103.4">DAT7</text>
<text x="249.5" y="102.1">TX</text>
<text x="249.5" y="104.6">RX</text>
<text x="152.4" y="111">PB13-ft</text>
<text x="152.4" y="113.5">PB14-ft</text>
<text x="152.4" y="108.5">PB12-ft</text>
<text x="152.4" y="116.1">PB15-ft</text>
<text x="43.2" y="178.3">PROT</text>
</g>
<text font-size="1.3" fill="#000084" x="109.2" y="46.2">DAT[0..7]</text>
<g font-size="1" fill="#006464">
<text x="133.6" y="63.7">R1</text>
<text x="132.3" y="83.4">R3</text>
<text x="42.8" y="182.4">R4</text>
</g>
</svg>
